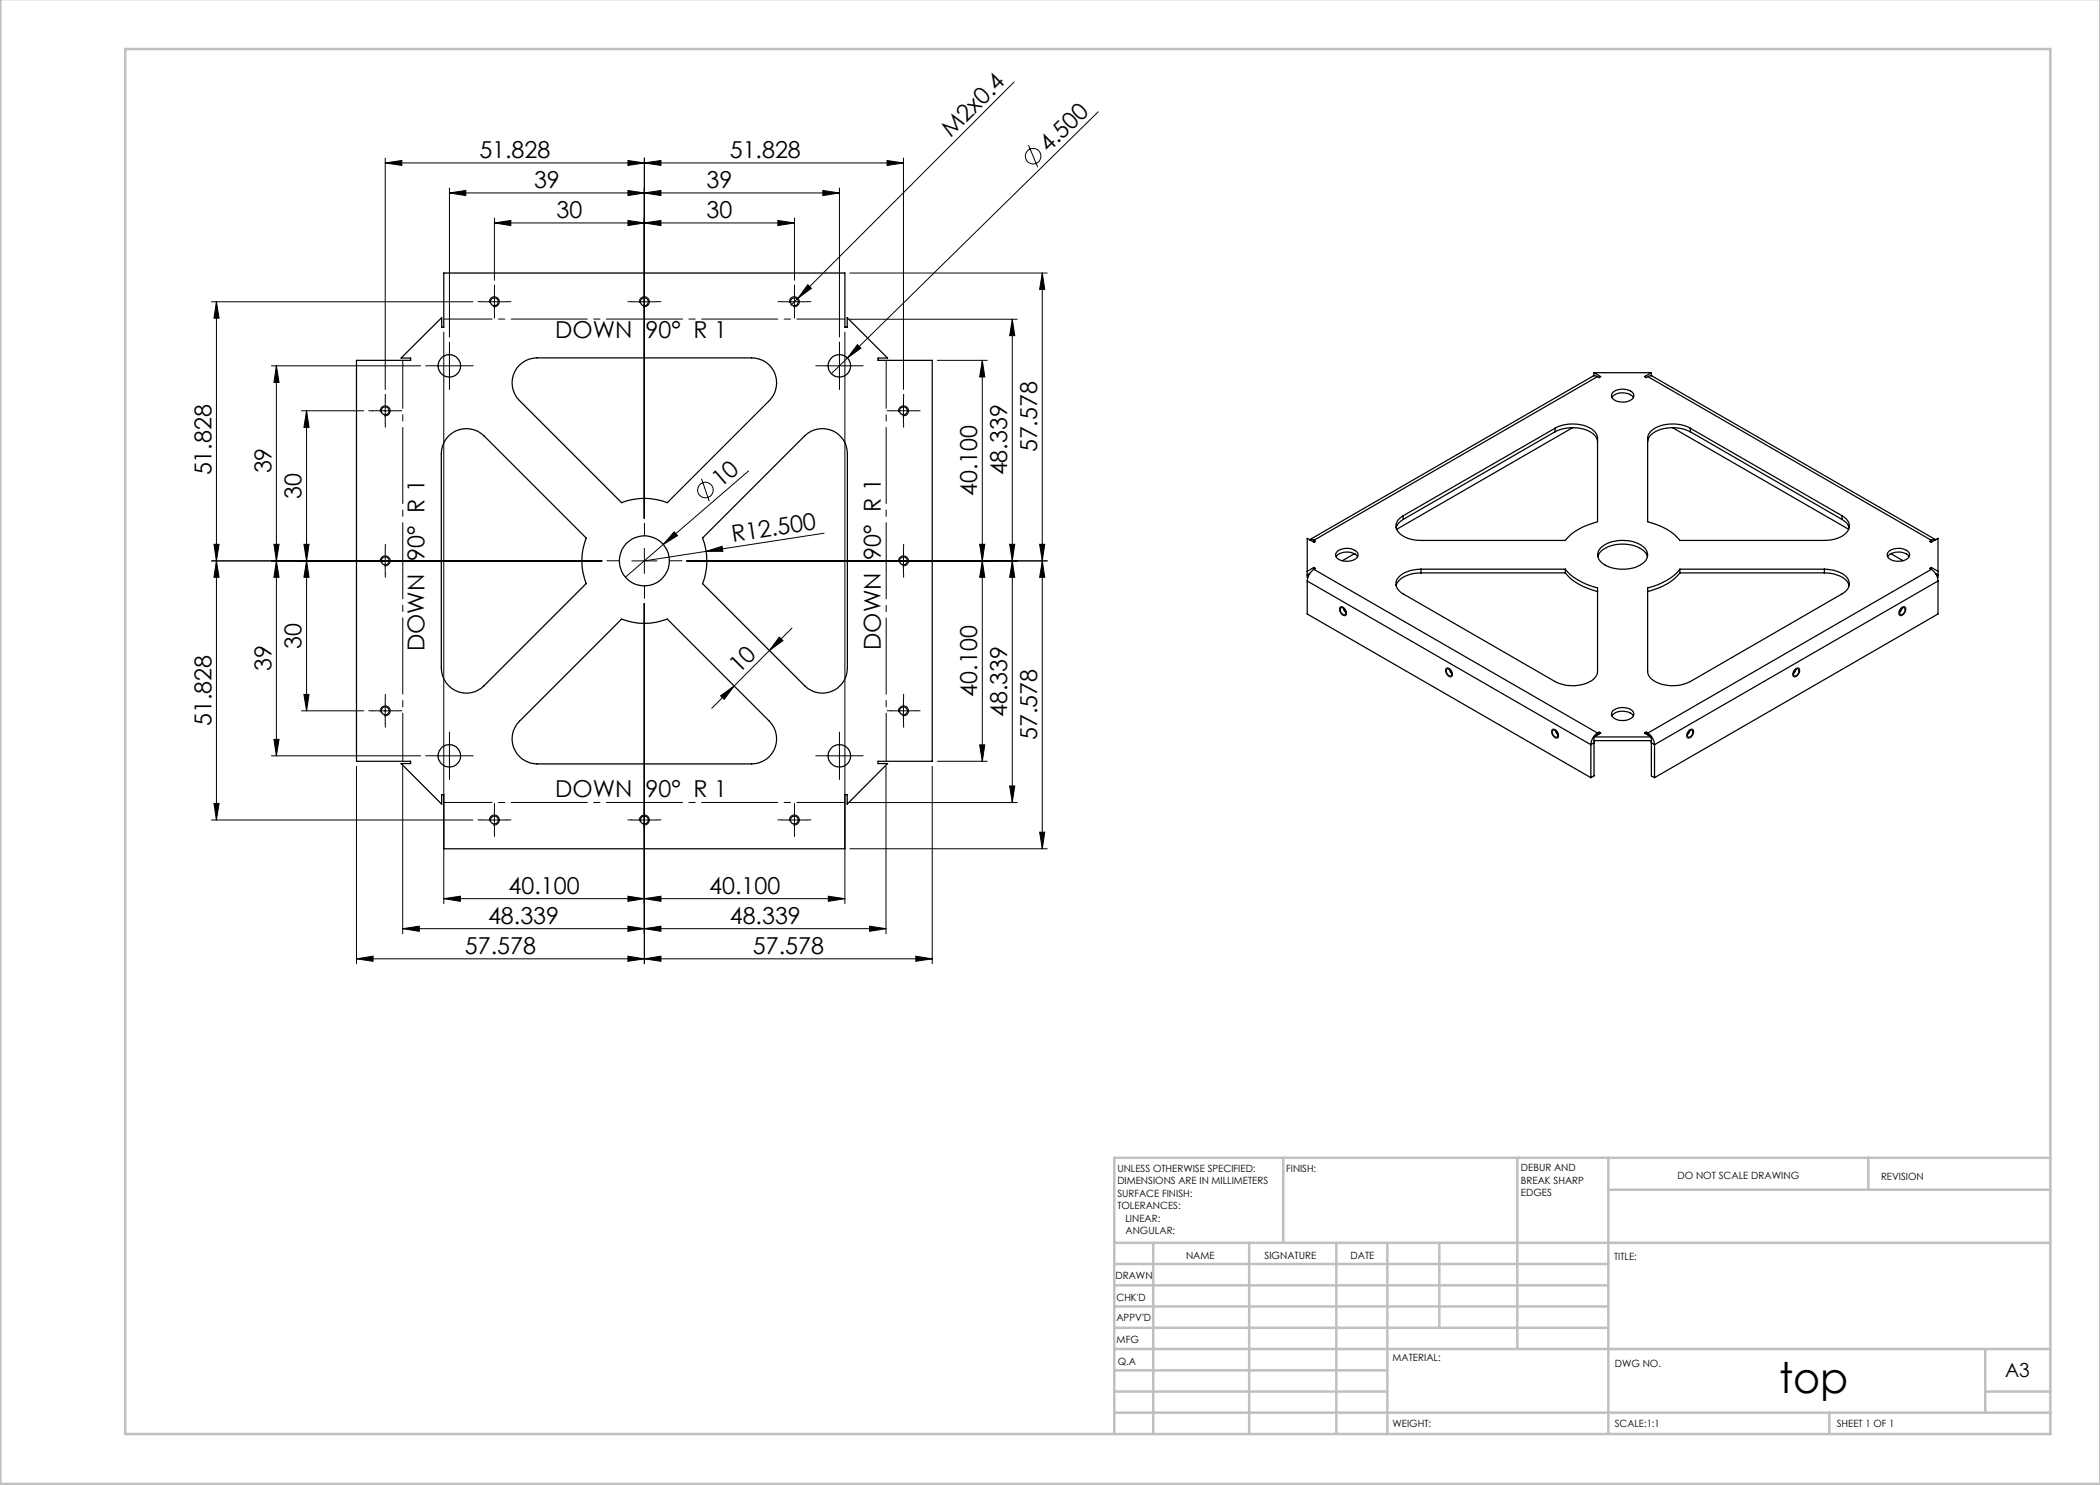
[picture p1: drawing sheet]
<svg xmlns="http://www.w3.org/2000/svg" width="420mm" height="297mm" viewBox="0 0 420 297" stroke-linecap="round" stroke-linejoin="round" font-family="sans-serif">
<g fill="none" stroke="#000" stroke-width=".2">
<path d="M202.8 16.4l-43.2 43.3M77 32.6l3.4-.5v1zM77 31.6v46.3M77 32.6h103.7M89.9 38.6l3.3-.5v1zM89.9 37.6v29.8M89.9 38.6h78M125.6 32.1l3.3 .5-3.3 .5zM125.6 38.1l3.3 .5-3.3 .5zM128.9 31.6v72.1M128.9 38.6l3.3-.5v1zM128.9 32.6l3.3-.5v1z"/>
<path d="M164.6 38.1l3.3 .5-3.3 .5zM167.9 37.6v29.8M177.4 32.1l3.3 .5-3.3 .5zM180.7 31.6v46.3M205.7 29l1.8 4.4M219.6 22.4l-50.1 49.2M98.9 57.9v5M98.9 44.6l3.3-.5v1zM98.9 43.6v12.5M98.9 44.6h60M125.6 44.1l3.3 .5-3.3 .5zM128.9 44.6l3.3-.5v1z"/>
<path d="M155.6 44.1l3.3 .5-3.3 .5zM158.9 57.9v5M158.9 43.6v12.5M159.6 59.7l-1.4 1.4M161.6 56.9l.7 .8-2.7 2zM170 54.6h39.4M208.5 54.6v115.2M208.5 54.6l.5 3.3h-1.1zM42.3 60.4h52.3M43.3 60.4l.5 3.2h-1zM43.3 60.4v103.6M54.3 73.2h29.8"/>
<path d="M55.3 73.2l.5 3.3h-1zM55.3 73.2v78M77 79.7v5M87.4 73.2h5M88.8 66.4v114.4M89.9 70.7v5M96.4 60.4h5M97.9 60.6a1 1 0 0 1 .9-1.3 1 1 0 0 1 1.1 1.1 1 1 0 0 1-1.3 .9M126.4 60.4h5M127.9 60.6a.99 .99 0 0 1 .9-1.2 .99 .99 0 0 1 1.1 1 .99 .99 0 0 1-1.3 .9M156.4 60.4h5M157.9 60.6a1 1 0 0 1 .9-1.3 1 1 0 0 1 1.1 1.1 1 1 0 0 1-1.3 .9"/>
<path d="M165.4 73.2h5M167.9 70.7v5M169 66.4v114.4M169.5 71.6l-3.2 3.2M170 63.8h33.4M171.5 68.9l.7 .7-2.7 2zM180.7 79.7v5M187.5 72.1h9.9M196.5 72.1v80.2M196.5 72.1l.5 3.3h-1.1zM202.5 63.8v96.7M202.5 63.8l.5 3.3h-1.1z"/>
<path d="M60.3 82.2h12.4M61.3 82.2v60M61.3 82.2l.5 3.3h-1zM74.5 82.2h5.1M76.1 82.4a1 1 0 0 1 .9-1.2 1 1 0 0 1 1.1 1.1 1 1 0 0 1-1.3 .8M140.3 95.7l1.6 4.6M149.7 94.2l-17.1 14.7M178.2 82.2h5M179.7 82.4a1 1 0 0 1 .9-1.2 1 1 0 0 1 1.1 1.1 1 1 0 0 1-1.3 .8M42.8 108.9h1l-.5 3.3zM43.3 112.2l.5 3.3h-1zM54.8 108.9h1l-.5 3.3z"/>
<path d="M55.3 112.2l.5 3.3h-1zM60.8 108.9h1l-.5 3.3zM61.3 112.2l.5 3.3h-1zM76.1 112.4a.99 .99 0 0 1 .9-1.2 .99 .99 0 0 1 1 1.1 .99 .99 0 0 1-1.2 .8M77 109.7v5M120.4 112.2h-78.1M126.4 112.2h5M128.9 109.7v5M132.6 108.9l-7.5 6.5M134.8 106.4l.7 .7-2.9 1.8zM141.2 110.3l3.2-1 .2 1zM164.8 106.6l-35.9 5.6"/>
<path d="M179.7 112.4a.99 .99 0 0 1 .9-1.2 .99 .99 0 0 1 1.1 1.1 .99 .99 0 0 1-1.3 .8M180.7 109.7v5M195.9 108.9h1.1l-.5 3.3zM196.5 112.2l.5 3.3h-1.1zM201.9 108.9h1.1l-.5 3.3zM202.5 112.2l.5 3.3h-1.1zM207.9 108.9h1.1l-.5 3.3zM208.5 112.2l.5 3.3h-1.1zM209.4 112.2h-72M60.8 138.9h1l-.5 3.3zM77 139.7v5M128.9 120.7v72.1"/>
<path d="M144.1 139.2l2.7-2-1.9 2.7zM146.8 137.2l-4.5 4.5M153.9 130.1l-7.1 7.1M155.9 127.4l.7 .7-2.7 2zM158.4 125.6l-4.5 4.5M180.7 139.7v5M267.9 121.5a.69 .69 0 0 1 1.2 .4l.1 .4a.56 .56 0 0 1-.1 .8 .56 .56 0 0 1-.8-.3l-.4-.6zM289.3 133.6a1.11 1.11 0 0 1 1 .6 1.11 1.11 0 0 1 0 1.2 1.19 1.19 0 0 1-1-1.8zM359 133.9a.55 .55 0 0 1 .7-.3 .55 .55 0 0 1 .2 .8l-.3 .6a.55 .55 0 0 1-.8 .3 .55 .55 0 0 1-.2-.8zM380.3 121.6a.53 .53 0 0 1 .7-.2 .53 .53 0 0 1 .1 .8 .85 .85 0 0 1-1.3 .7v-.6zM54.3 151.2h29.8M54.8 147.9h1l-.5 3.3z"/>
<path d="M60.3 142.2h12.4M71.3 153.3v39.5M74.5 142.2h5.1M76.1 142.4a1 1 0 0 1 .9-1.2 1 1 0 0 1 1.1 1.1 1 1 0 0 1-1.3 .9M80.5 153.3v33.5M87.4 151.2h5M89.9 148.7v5M165.4 151.2h5M167.9 148.7v5M177.2 153.3v33.5M178.2 142.2h5M179.7 142.4a1 1 0 0 1 .9-1.2 1 1 0 0 1 1.1 1.1 1 1 0 0 1-1.3 .9"/>
<path d="M186.4 153.3v39.5M187.5 152.3h9.9M195.9 149h1.1l-.5 3.3zM201.9 157.2h1.1l-.5 3.3zM310.4 145.9a1 1 0 0 1 1.3 1.1 .52 .52 0 0 1-.3 .6 .52 .52 0 0 1-.7-.3l-.4-.7zM337.8 146a.53 .53 0 0 1 .8-.1 .53 .53 0 0 1 .1 .8l-.4 .6a.55 .55 0 0 1-.8 .3 .55 .55 0 0 1-.1-.8zM42.3 164h52.3M42.8 160.7h1l-.5 3.3zM88.8 179.7l3.3-.5v1.1zM88.8 179.7h80.2M96.4 164h5M97.9 164.2a1 1 0 0 1 .9-1.2 1 1 0 0 1 1.1 1.1 1 1 0 0 1-1.3 .9"/>
<path d="M98.9 161.5v5M125.6 179.2l3.3 .5-3.3 .6zM126.4 164h5M127.9 164.2a.99 .99 0 0 1 .9-1.2 .99 .99 0 0 1 1.1 1.1 .99 .99 0 0 1-1.3 .9M128.9 179.7l3.3-.5v1.1zM156.4 164h5M157.9 164.2a1 1 0 0 1 .9-1.2 1 1 0 0 1 1.1 1.1 1 1 0 0 1-1.3 .9M158.9 161.5v5M165.7 179.2l3.3 .5-3.3 .6zM170 169.8h39.4M170 160.5h33.4M207.9 166.4h1.1l-.5 3.4z"/>
<path d="M71.3 191.8l3.3-.6v1.1zM80.5 185.7l3.4-.5v1.1zM80.5 185.7h96.7M125.6 185.2l3.3 .5-3.3 .6zM125.6 191.2l3.3 .6-3.3 .5zM128.9 185.7l3.3-.5v1.1zM128.9 191.8l3.3-.6v1.1zM173.9 185.2l3.3 .5-3.3 .6zM183.2 191.2l3.2 .6-3.2 .5zM186.4 191.8h-115.1"/>
<circle cx="206.6" cy="31.2" r="1.56"/>
<circle cx="141.1" cy="98" r="1.56"/>
</g>
<path d="M80.6 72.1v80.2M169 63.8h-80.2M177.2 152.3v-80.2M88.8 160.5h80.2" fill="none" stroke="#000" stroke-width=".2" stroke-dasharray="15.2 1.3 1.3 1.3" stroke-dashoffset="5.6"/>
<g fill="none" stroke="#c0c0c0" stroke-width=".5">
<path d="M.1 -.1v296.9h419.9M25 9.8h385.1v277h-385.1zM256.6 231.6v17M303.5 231.6v38.2M321.7 231.6v55.2M321.7 237.9h88.4M373.7 231.6v6.3M410.1 231.6h-187.3v55.2M222.8 248.6h187.3M222.8 257.1h98.9M222.8 252.8h98.9M230.6 248.6v38.2"/>
<path d="M249.8 248.6v38.2M267.3 248.6v38.2M277.5 248.6v38.2M287.9 248.6v17M222.8 265.6h98.9M222.8 261.3h98.9M222.8 278.3h54.7M222.8 274.1h54.7M222.8 269.8h187.3M397.1 278.3h13M397.1 269.8v12.7M222.8 282.5h187.3"/>
<path d="M365.9 282.5v4.3"/>
</g>
<g fill="none" stroke="#000" stroke-width=".2" stroke-dasharray="15.2 1.3 1.3 1.3">
<path d="M98.9 57.8v-.8M128.9 57.8v-.8M158.9 57.8v-.8M77.1 79.7v-.8M87.4 73.2h-2.3M89.9 70.7v-2.3M89.9 75.7v2.2M92.4 73.2h2.2M96.4 60.3h-.8M98.9 62.8v.8M101.4 60.3h.8M126.4 60.3h-.8"/>
<path d="M128.9 62.8v.8M131.4 60.3h.8M156.4 60.3h-.8M158.9 62.8v.8M161.4 60.3h.8M165.4 73.2h-2.3M167.9 70.7v-2.3M167.9 75.7v2.2M170.4 73.2h2.2M180.7 79.7v-.8M74.6 82.2h-.8M77.1 84.7v.8"/>
<path d="M79.6 82.2h.8M178.2 82.2h-.8M180.7 84.7v.8M183.2 82.2h.8M74.6 112.2h-.8M77.1 109.7v-.8M77.1 114.7v.8M79.6 112.2h.8M123.9 112.2h-2.5M128.9 107.2v-2.5M128.9 117.2v2.5M133.9 112.2h2.5"/>
<path d="M178.2 112.2h-.8M180.7 109.7v-.8M180.7 114.7v.8M183.2 112.2h.8M77.1 139.7v-.8M180.7 139.7v-.8M74.6 142.2h-.8M77.1 144.7v.8M79.6 142.2h.8M87.4 151.2h-2.3M89.9 148.7v-2.3M89.9 153.7v2.2"/>
<path d="M92.4 151.2h2.2M165.4 151.2h-2.3M167.9 148.7v-2.3M167.9 153.7v2.2M170.4 151.2h2.2M178.2 142.2h-.8M180.7 144.7v.8M183.2 142.2h.8M96.4 164h-.8M98.9 161.5v-.8M98.9 166.5v.8M101.4 164h.8"/>
<path d="M126.4 164h-.8M128.9 161.5v-.8M128.9 166.5v.8M131.4 164h.8M156.4 164h-.8M158.9 161.5v-.8M158.9 166.5v.8M161.4 164h.8"/>
</g>
<g fill="#000">
<path d="M161.6 56.9l.7 .8-2.7 2zM171.5 68.9l.7 .7-2.7 2zM134.8 106.4l.7 .7-2.9 1.8zM141.2 110.3l3.2-1 .2 1z"/>
<path d="M208.5 54.6l.5 3.3h-1.1zM207.9 108.9h1.1l-.5 3.3zM196.5 72.1l.5 3.3h-1.1zM195.9 108.9h1.1l-.5 3.3zM202.5 112.2l.5 3.3h-1.1zM201.9 157.2h1.1l-.5 3.3zM55.3 112.2l.5 3.3h-1zM54.8 147.9h1l-.5 3.3zM43.3 112.2l.5 3.3h-1zM42.8 160.7h1l-.5 3.3z"/>
<path d="M155.9 127.4l.7 .7-2.7 2zM144.1 139.2l2.7-2-1.9 2.7z"/>
<path d="M195.9 149h1.1l-.5 3.3zM196.5 112.2l.5 3.3h-1.1zM201.9 108.9h1.1l-.5 3.3zM202.5 63.8l.5 3.3h-1.1zM60.8 138.9h1l-.5 3.3zM61.3 112.2l.5 3.3h-1zM60.8 108.9h1l-.5 3.3zM61.3 82.2l.5 3.3h-1zM54.8 108.9h1l-.5 3.3zM55.3 73.2l.5 3.3h-1zM42.8 108.9h1l-.5 3.3zM43.3 60.4l.5 3.2h-1z"/>
<path d="M88.8 179.7l3.3-.5v1.1zM125.6 179.2l3.3 .5-3.3 .6zM71.3 191.8l3.3-.6v1.1zM125.6 191.2l3.3 .6-3.3 .5zM128.9 44.6l3.3-.5v1zM155.6 44.1l3.3 .5-3.3 .5zM128.9 38.6l3.3-.5v1zM164.6 38.1l3.3 .5-3.3 .5zM128.9 32.6l3.3-.5v1zM177.4 32.1l3.3 .5-3.3 .5z"/>
<path d="M165.7 179.2l3.3 .5-3.3 .6zM128.9 179.7l3.3-.5v1.1z"/>
<path d="M207.9 166.4h1.1l-.5 3.4zM208.5 112.2l.5 3.3h-1.1z"/>
<path d="M128.9 185.7l3.3-.5v1.1zM173.9 185.2l3.3 .5-3.3 .6z"/>
<path d="M183.2 191.2l3.2 .6-3.2 .5zM128.9 191.8l3.3-.6v1.1zM125.6 185.2l3.3 .5-3.3 .6zM80.5 185.7l3.4-.5v1.1zM125.6 32.1l3.3 .5-3.3 .5zM77 32.6l3.4-.5v1zM125.6 38.1l3.3 .5-3.3 .5zM89.9 38.6l3.3-.5v1zM125.6 44.1l3.3 .5-3.3 .5zM98.9 44.6l3.3-.5v1z"/>
</g>
<g fill="none" stroke="#000" stroke-width=".25">
<path d="M88.8 54.6h80.2v10.8h.4v-1.9l8.1 8.1h-1.9v.5h10.8v80.2h-10.8v.4h1.9l-8.1 8.1v-1.9h-.4v10.9h-80.2v-10.9h-.5v1.9l-8.1-8.1h1.9v-.4h-10.8v-80.2h10.8v-.5h-1.9l8.1-8.1v1.9h.5zM103.9 73a5 5 0 0 1 3.5-1.4h42.9a5 5 0 0 1 4.7 3 5 5 0 0 1-1.1 5.5l-20.4 20.4a12.3 12.3 0 0 0-9.2 0l-20.4-20.4a5 5 0 0 1 0-7.1zM318.8 74.5l1.3 .8-.3 .2-.3-.2M318.8 74.5h11.5M318.8 74.5v.6M319.5 75.3l-.5-.2-.4 .1-56.7 32.7h.4l.5 .2M319.5 75.3l-56.7 32.8M322.4 79.5a2.98 2.98 0 0 1 4.3 0M322.5 78.5a3.1 3.1 0 0 1 4.1 .2 1.01 1.01 0 0 1-.7 1.4 2.92 2.92 0 0 1-3.6-.8zM329.6 75.3l.5-.2 .4 .1 56.6 32.7h-.3l-.5 .2M329.6 75.3l56.7 32.8M330.3 74.5l-1.4 .8 .3 .2 .4-.2"/>
<path d="M330.3 74.5v.6M89.7 87.2a5 5 0 0 1 7.1 0l20.4 20.4a12.7 12.7 0 0 0 0 9.1l-20.4 20.5a5 5 0 0 1-5.4 1.1 5 5 0 0 1-3.1-4.7v-42.9a5 5 0 0 1 1.4-3.5zM311 85.7a7.5 7.5 0 0 1 7.8 .4 2.04 2.04 0 0 1 .7 1.6v16.6a11.9 11.9 0 0 0-6.4 3.8h-28.9a5.1 5.1 0 0 1-4.9-2.4 2.27 2.27 0 0 1 1.3-2.6M311 86.4a7.6 7.6 0 0 1 7.8 .5 2.04 2.04 0 0 1 .7 1.5M311 85.7l-30.4 17.4M311 85.7v.7M311 86.4l-30.4 17.5M314.6 85.5l-35.3 20.4M334.5 85.5l35.2 20.4M338.1 85.7a7.6 7.6 0 0 0-7.8 .4 2.04 2.04 0 0 0-.8 1.6v16.6a11.5 11.5 0 0 1 6.5 3.8h28.9a5.6 5.6 0 0 0 4.7-2 2.11 2.11 0 0 0-1.2-3M338.1 86.4a7.7 7.7 0 0 0-7.8 .5 2.04 2.04 0 0 0-.8 1.5M338.1 85.7l30.3 17.4"/>
<path d="M338.1 85.7v.7M338.1 86.4l30.3 17.5M140.5 107.6l20.4-20.4a5 5 0 0 1 5.5-1.1 5 5 0 0 1 3.1 4.6v42.9a5 5 0 0 1-3.1 4.6 5 5 0 0 1-5.5-1l-20.4-20.5a12.7 12.7 0 0 0 0-9.1zM261.4 116.2v6.6l56.8 32.7M261.4 116.2l56.8 32.7M261.9 114.7l-.5 .3M262.8 113.9a2.88 2.88 0 0 0-1.4 2.3M262.8 113.9l56.7 32.7M262.8 113.5l.3 .2-.3 .2M262.8 113.5l-1.4 .8M262.8 108.4l-1.4-.7v7.8h.1M262.8 108.1l.3 .2-.3 .1"/>
<path d="M262.8 108.1v.3M262.8 113.5v.4M267.2 111.3a2.98 2.98 0 0 1 4.3 0M267.4 110.4a2.91 2.91 0 0 1 4.2 .4 1.27 1.27 0 0 1-1.2 1.3 3 3 0 0 1-3.1-.7 .83 .83 0 0 1 .1-1zM270.9 110.7l-2.4 1.4M280.6 103.9a2.96 2.96 0 0 0-1.4 1.6M280.6 103.1v.8M284.2 113.8a5.9 5.9 0 0 0-4.8 2 2.17 2.17 0 0 0 1.2 3l30.4 17.5a7.4 7.4 0 0 0 7.8-.5 2.04 2.04 0 0 0 .7-1.5v-16.7a11.9 11.9 0 0 1-6.4-3.8M284.2 114.6a5.1 5.1 0 0 0-4.9 2.3l-.1 .2M284.2 113.8h28.9M284.2 114.6h28.9M284.2 113.8v.8"/>
<path d="M313.1 114.6a11.9 11.9 0 0 0 6.4 3.7M313.1 113.8v.8M319.6 111.3a3.9 3.9 0 0 1 3.3-2.3 6.7 6.7 0 0 1 6.3 1.7l.3 .6M320.1 109.6a7.1 7.1 0 0 1 9 .1 2.09 2.09 0 0 1-1.2 3.4 7.4 7.4 0 0 1-7.8-.7 1.88 1.88 0 0 1 0-2.8zM336 113.8a11.5 11.5 0 0 1-6.5 3.8v16.7a3.2 3.2 0 0 0 2.8 2.5 8.2 8.2 0 0 0 5.8-.5l30.3-17.5a2.14 2.14 0 0 0 1.5-2 2.14 2.14 0 0 0-1.3-2l-1.7-.7-2-.3M336 114.6a11.5 11.5 0 0 1-6.5 3.7M336 113.8h28.9M336 113.8v.8M336 114.6h28.9M364.9 114.6a5.9 5.9 0 0 1 4.7 2l.2 .5M364.9 113.8v.8M368.4 103.9a2.65 2.65 0 0 1 1.4 1.6"/>
<path d="M368.4 103.1v.8M377.5 111.3a3 3 0 0 1 4.3 0M377.9 110.1a2.98 2.98 0 0 1 4 .7 1.51 1.51 0 0 1-1.6 1.4 2.4 2.4 0 0 1-2.8-1 .94 .94 0 0 1 .4-1.1zM378.2 110.7l2.4 1.4M386.3 113.9a2.88 2.88 0 0 1 1.3 2.3M386.3 108.4l1.3-.7v7.8h-.1M386.3 113.5l1.3 .8M386.3 113.5l-.4 .2 .4 .2M386.3 113.9l-56.7 32.7M386.3 108.1l-.4 .2 .4 .1M386.3 108.1v.3M386.3 113.5v.4"/>
<path d="M387.1 114.7l.5 .3M387.6 116.2v6.6l-56.7 32.7M387.6 116.2l-56.7 32.7M268.1 121.6a.85 .85 0 0 1 .9 .4 .85 .85 0 0 1-.1 1 1 1 0 0 1-.8-1.4zM268.7 121.6l.2 .6 .3 .3M289.4 133.8a.85 .85 0 0 1 .8 .5 .85 .85 0 0 1-.1 .9 1.01 1.01 0 0 1-.7-1.4zM289.9 133.9l.5 .8M359 134.1a.56 .56 0 0 1 .7-.3 .92 .92 0 0 1-.9 1.3l-.1-.3zM359.2 133.9l-.2 .5-.3 .3M380.4 121.6l.4-.1a.85 .85 0 0 1 .1 1 .85 .85 0 0 1-.9 .4l-.1-.6zM380.4 121.6l-.5 .9M103.9 144.2l20.4-20.4a12.7 12.7 0 0 0 9.2 0l20.4 20.4a5 5 0 0 1 1 5.5 5 5 0 0 1-4.6 3.1h-42.9a5 5 0 0 1-4.6-3.1 5 5 0 0 1 1.1-5.5z"/>
<path d="M310.6 146a.83 .83 0 0 1 .8 .5 .83 .83 0 0 1-.1 1 1.01 1.01 0 0 1-.7-1.5zM311.1 146.1l.5 .9M318.2 148.9v6.6M318.8 147.4h11.5M318.8 147.4v.7h11.5v-.7M318.8 148.6v6.6l-.6 .3M318.8 148.6l-.6 .3M318.9 148.1l-.1 .5M319.5 146.6a2.88 2.88 0 0 0-1.3 2.3M319.5 146.6v.4M319.8 146.4l.3 .2-1.3 .8M319.8 146.4l-.3 .2"/>
<path d="M319.8 146.4v.4M322.4 143.2a2.9 2.9 0 0 1 4.3 0M322.5 142.2a3.1 3.1 0 0 1 4.1 .1 1.01 1.01 0 0 1-.7 1.5 2.82 2.82 0 0 1-3.6-.8zM329.2 146.4l.4 .2M329.2 146.4l-.3 .2 1.4 .8M329.2 146.4v.4M329.6 146.6a3.1 3.1 0 0 1 1.3 2.3M329.6 146.6v.4M330.2 148.1l.1 .5M330.3 148.6v6.6l.6 .3M330.3 148.6l.6 .3M330.9 148.9v6.6"/>
<path d="M337.7 146.3a.47 .47 0 0 1 .9-.1 .92 .92 0 0 1-1 1.2l-.1-.3zM338 146.1l-.5 .9"/>
<circle cx="89.9" cy="73.2" r="2.24"/>
<circle cx="98.9" cy="60.4" r=".8"/>
<circle cx="128.9" cy="60.4" r=".81"/>
<circle cx="158.9" cy="60.4" r=".8"/>
<circle cx="167.9" cy="73.2" r="2.24"/>
<circle cx="77.1" cy="82.2" r=".81"/>
<circle cx="180.7" cy="82.2" r=".79"/>
<circle cx="77.1" cy="112.2" r=".81"/>
<circle cx="128.9" cy="112.2" r="5"/>
<circle cx="180.7" cy="112.2" r=".8"/>
<circle cx="77.1" cy="142.2" r=".81"/>
<circle cx="89.9" cy="151.2" r="2.24"/>
<circle cx="167.9" cy="151.2" r="2.24"/>
<circle cx="180.7" cy="142.2" r=".79"/>
<circle cx="98.9" cy="164" r=".79"/>
<circle cx="128.9" cy="164" r=".81"/>
<circle cx="158.9" cy="164" r=".8"/>
</g>
<text font-size="8.5" x="355.8" y="278.5">top</text>
<g font-size="4.7">
<text x="190.2" y="27.6" transform="rotate(-45 190.2 27.6)">M2x0.4</text>
<text x="95.9" y="31.6">51.828</text>
<text x="145.9" y="31.6">51.828</text>
<text x="209.7" y="30.6" transform="rotate(-44 209.7 30.6)">4.500</text>
<text x="106.8" y="37.6">39</text>
<text x="141.3" y="37.6">39</text>
<text x="111.3" y="43.6">30</text>
<text x="141.3" y="43.6">30</text>
<text x="111.1" y="67.6">DOWN 90° R 1</text>
<text x="42.3" y="95.1" transform="rotate(-90 42.3 95.1)">51.828</text>
<text x="54.3" y="94.7" transform="rotate(-90 54.3 94.7)">39</text>
<text x="201.5" y="95.1" transform="rotate(-90 201.5 95.1)">48.339</text>
<text x="207.5" y="90.5" transform="rotate(-90 207.5 90.5)">57.578</text>
<text x="60.3" y="99.7" transform="rotate(-90 60.3 99.7)">30</text>
<text x="144.2" y="97.6" transform="rotate(-41 144.2 97.6)">10</text>
<text x="195.5" y="99.2" transform="rotate(-90 195.5 99.2)">40.100</text>
<text x="146.5" y="108.4" transform="rotate(-9 146.5 108.4)">R12.500</text>
<text x="60.3" y="129.7" transform="rotate(-90 60.3 129.7)">30</text>
<text x="84.9" y="130.3" transform="rotate(-90 84.9 130.3)">DOWN 90° R 1</text>
<text x="176.2" y="130" transform="rotate(-90 176.2 130)">DOWN 90° R 1</text>
<text x="54.3" y="134.2" transform="rotate(-90 54.3 134.2)">39</text>
<text x="147.8" y="134.7" transform="rotate(-45 147.8 134.7)">10</text>
<text x="195.5" y="139.3" transform="rotate(-90 195.5 139.3)">40.100</text>
<text x="201.5" y="143.4" transform="rotate(-90 201.5 143.4)">48.339</text>
<text x="42.3" y="145.2" transform="rotate(-90 42.3 145.2)">51.828</text>
<text x="207.5" y="148.1" transform="rotate(-90 207.5 148.1)">57.578</text>
<text x="111.1" y="159.5">DOWN 90° R 1</text>
<text x="101.7" y="178.7">40.100</text>
<text x="141.8" y="178.7">40.100</text>
<text x="97.6" y="184.7">48.339</text>
<text x="145.9" y="184.7">48.339</text>
<text x="93" y="190.7">57.578</text>
<text x="150.6" y="190.7">57.578</text>
</g>
<text font-size="3.9" x="401" y="275.4">A3</text>
<g font-size="2">
<text x="223.5" y="234.4">UNLESS OTHERWISE SPECIFIED:</text>
<text x="223.5" y="236.9">DIMENSIONS ARE IN MILLIMETERS</text>
<text x="223.5" y="239.4">SURFACE FINISH:</text>
<text x="257.2" y="234.4">FINISH:</text>
<text x="304.2" y="234.3">DEBUR AND</text>
<text x="304.2" y="236.8">BREAK SHARP</text>
<text x="304.2" y="239.3">EDGES</text>
<text x="335.5" y="235.8">DO NOT SCALE DRAWING</text>
<text x="376.2" y="236">REVISION</text>
<text x="223.5" y="241.9">TOLERANCES:</text>
<text x="225.1" y="244.4">LINEAR:</text>
<text x="225.1" y="246.9">ANGULAR:</text>
<text x="237.2" y="251.8">NAME</text>
<text x="252.9" y="251.7">SIGNATURE</text>
<text x="270.1" y="251.7">DATE</text>
<text x="223.1" y="255.9">DRAWN</text>
<text x="322.8" y="252">TITLE:</text>
<text x="223.3" y="260.1">CHK'D</text>
<text x="223.3" y="264.2">APPV'D</text>
<text x="223.3" y="268.6">MFG</text>
<text x="223.5" y="272.9">Q.A</text>
<text x="278.5" y="272.3">MATERIAL:</text>
<text x="323" y="273.4">DWG NO.</text>
<text x="278.5" y="285.3">WEIGHT:</text>
<text x="323" y="285.4">SCALE:1:1</text>
<text x="367.4" y="285.4">SHEET 1 OF 1</text>
</g>
</svg>
